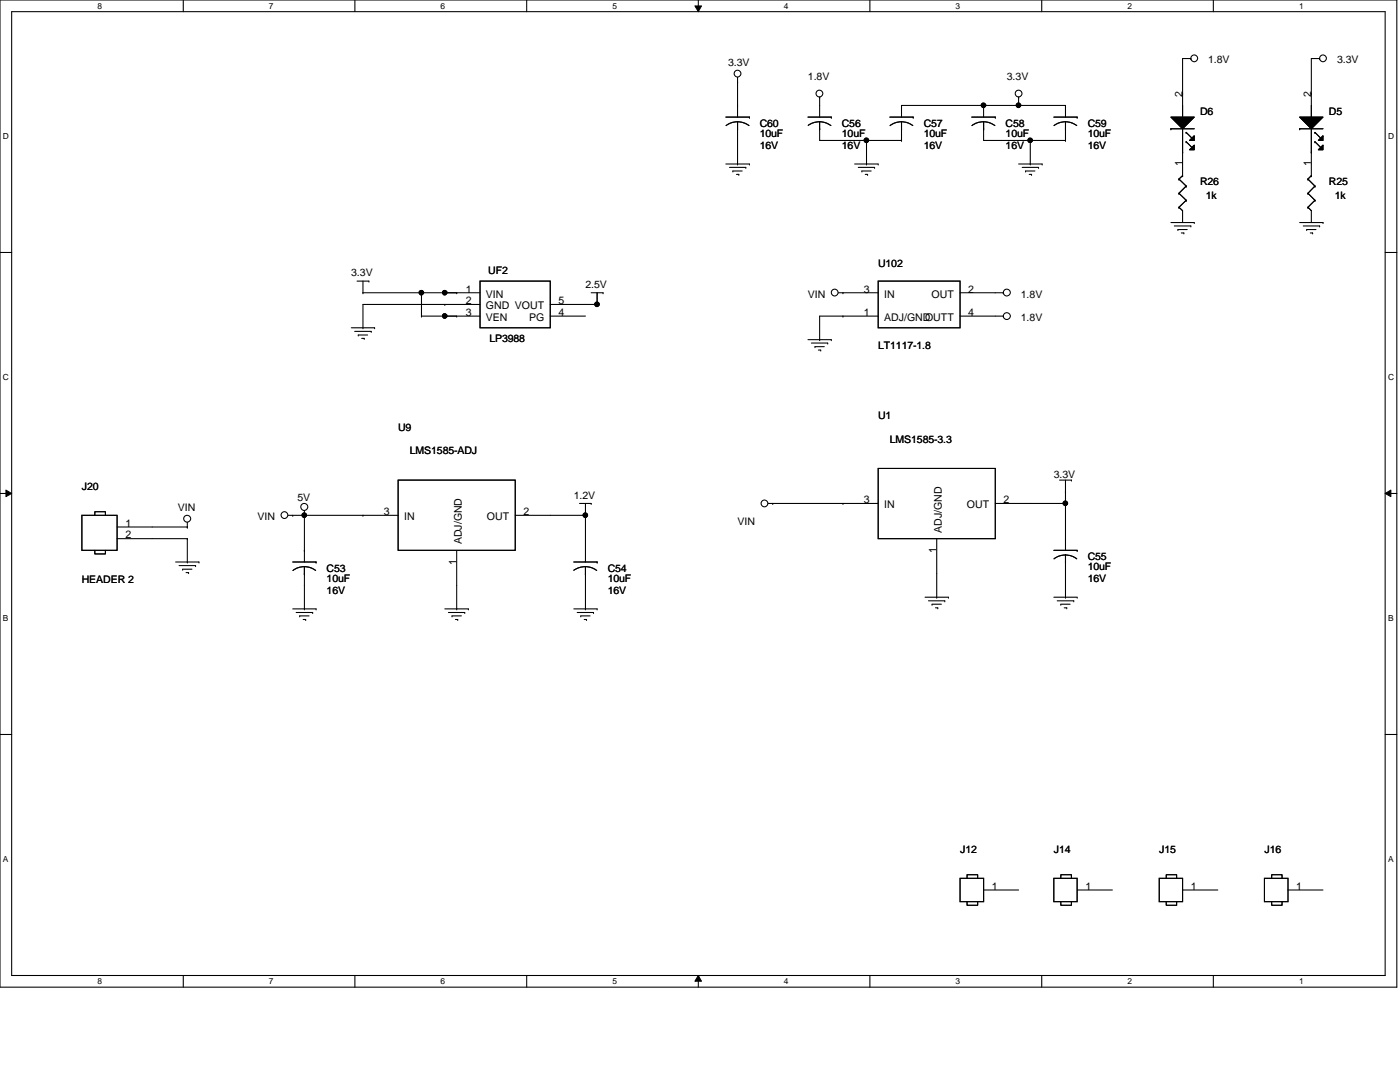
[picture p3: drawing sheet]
<svg xmlns="http://www.w3.org/2000/svg" width="279mm" height="216mm" viewBox="0 0 279 216" stroke-linecap="round" stroke-linejoin="round" font-family="sans-serif">
<path d="M0 0h278.8v197h-278.8zM2.3 2.3h274.1v192.3h-274.1z" fill="none" stroke="#000" stroke-width=".21"/>
<g fill="#fff">
<path d="M19.4 .3h1v1.8h-1z"/>
<path d="M19.4 194.9h1v1.9h-1z"/>
</g>
<path d="M36.6 0v2.3M36.6 194.6v2.4" fill="none" stroke="#000" stroke-width=".21"/>
<g fill="#fff">
<path d="M53.7 .3h.9v1.8h-.9z"/>
<path d="M53.7 194.9h.9v1.9h-.9z"/>
</g>
<path d="M70.8 0v2.3M70.8 194.6v2.4" fill="none" stroke="#000" stroke-width=".21"/>
<g fill="#fff">
<path d="M87.9 .3h1v1.8h-1z"/>
<path d="M87.9 194.9h1v1.9h-1z"/>
</g>
<path d="M105.1 0v2.3M105.1 194.6v2.4" fill="none" stroke="#000" stroke-width=".21"/>
<g fill="#fff">
<path d="M122.2 .3h.9v1.8h-.9z"/>
<path d="M122.2 194.9h.9v1.9h-.9z"/>
</g>
<path d="M139.4 0v2.3M139.4 194.6v2.4" fill="none" stroke="#000" stroke-width=".21"/>
<path d="M138.7 1.2h1.3l-.6 1.1zM139.4 194.6l.6 1.2h-1.3z" fill="#000"/>
<path d="M138.7 1.2h1.3l-.6 1.1zM139.4 194.6l.6 1.2h-1.3z" fill="none" stroke="#000" stroke-width=".2"/>
<g fill="#fff">
<path d="M156.5 .3h.9v1.8h-.9z"/>
<path d="M156.5 194.9h.9v1.9h-.9z"/>
</g>
<path d="M173.6 0v2.3M173.6 194.6v2.4" fill="none" stroke="#000" stroke-width=".21"/>
<g fill="#fff">
<path d="M190.7 .3h.9v1.8h-.9z"/>
<path d="M190.7 194.9h.9v1.9h-.9z"/>
</g>
<path d="M207.9 0v2.3M207.9 194.6v2.4" fill="none" stroke="#000" stroke-width=".21"/>
<g fill="#fff">
<path d="M225 .3h.9v1.8h-.9z"/>
<path d="M225 194.9h.9v1.9h-.9z"/>
</g>
<path d="M242.1 0v2.3M242.1 194.6v2.4" fill="none" stroke="#000" stroke-width=".21"/>
<g fill="#fff">
<path d="M259.2 .3h1v1.8h-1z"/>
<path d="M259.2 194.9h1v1.9h-1z"/>
<path d="M.6 26.3h1.2v1.9h-1.2z"/>
<path d="M277 26.3h1.2v1.9h-1.2z"/>
<path d="M.6 74.4h1.2v1.8h-1.2z"/>
<path d="M277 74.4h1.2v1.8h-1.2z"/>
</g>
<path d="M0 50.4h2.3M276.4 50.4h2.4" fill="none" stroke="#000" stroke-width=".21"/>
<g fill="#fff">
<path d="M.6 122.5h1.1v1.8h-1.1z"/>
<path d="M277 122.5h1.1v1.8h-1.1z"/>
</g>
<path d="M0 98.5h2.3M276.4 98.5h2.4" fill="none" stroke="#000" stroke-width=".21"/>
<path d="M1.2 97.8l1.1 .7-1.1 .6zM276.4 98.5l1.2-.7v1.3z" fill="#000"/>
<path d="M1.2 97.8l1.1 .7-1.1 .6zM276.4 98.5l1.2-.7v1.3z" fill="none" stroke="#000" stroke-width=".2"/>
<g fill="#fff">
<path d="M.6 170.6h1.1v1.8h-1.1z"/>
<path d="M277 170.6h1.1v1.8h-1.1z"/>
</g>
<g fill="none" stroke="#000" stroke-width=".21">
<path d="M147.2 16.3h.1M147.2 15.4v8M163.6 19.4h.1M163.6 19.4v4M203.3 19.4h.1M203.3 19.4v1.6M236 18.7h.1M237.7 11.7h.1M237.7 11.7h-1.7v11.7M261.7 18.7h.1M263.4 11.7h.1M263.4 11.7h-1.7v11.7"/>
<path d="M144.9 32.7h4.7M144.9 23.4h4.7M145.6 33.4h3.2M146.3 34.1h.1M146.3 34.1h1.8M147 34.8h.4M147.2 32.7h.1M147.2 21h.1M147.2 25.7h.1M147.2 24.3l1.4 .3 .9 .5M147.2 24.3l-1.5 .3-.8 .5M147.2 24.3v8.4"/>
<path d="M147.4 34.8h.1M148.8 33.4h.1M149.6 32.7h.1M149.6 23.4h.1M161.2 23.4h4.7M163.6 25.7h.1M163.6 24.3l1.4 .3 .8 .5M163.6 24.3l-1 .1-1.3 .6M163.6 24.3v3.7h16.3M165.9 23.4h.1M170.6 32.7h4.7M171.3 33.4h3.2"/>
<path d="M172 34.1h.1M172 34.1h1.9M172.7 34.8h.4M172.9 28h.1M172.9 32.7h.1M172.9 28v4.7M173.1 34.8h.1M174.5 33.4h.1M175.3 32.7h.1M177.6 23.4h4.6M179.9 28h.1M179.9 21h.1"/>
<path d="M179.9 25.7h.1M179.9 24.3l1.4 .3 .9 .5M179.9 24.3l-1.4 .3-.9 .5M179.9 21h32.7M179.9 21v2.4M179.9 24.3v3.7M182.2 23.4h.1M193.9 23.4h4.7M196.3 25.7h.1M196.3 24.3l1.4 .3 .8 .5M196.3 24.3l-1 .1-1.3 .7M196.3 24.3v3.7h16.3"/>
<path d="M196.3 21v2.4M198.6 23.4h.1M203.3 21h.1M203.3 32.7h4.7M204 33.4h3.3M204.7 34.1h.1M204.7 34.1h1.8M205.4 34.8h.5M205.6 28h.1M205.6 32.7h.1M205.6 28v4.7M205.9 34.8h.1"/>
<path d="M207.3 33.4h.1M208 32.7h.1M210.3 23.4h4.7M212.6 21h.1M212.6 28h.1M212.6 25.7h.1M212.6 24.3l1.4 .3 .9 .5M212.6 24.3l-1 .1-1.2 .7M212.6 21v2.4M212.6 24.3v3.7M215 23.4h.1M233.7 23.4h4.6l-2.3 2.3z"/>
<path d="M233.7 25.7h.1M233.7 25.7h4.6M235.3 38.6h.1M235.3 35.7h.1M235.3 38.6l1.4 1.4M235.3 35.7l1.4 1.4M236 23.4h.1M236 30.4h.1M236 35.1h.1M236 25.7v9.4M236 35.1l-.7 .6M236.7 26.4h.1"/>
<path d="M236.7 28.3h.1M236.7 40h.1M236.7 37.1h.1M236.7 26.4l1.2 1.2M236.7 28.3l1.2 1.1M236.7 40l-1.4 1.4M236.7 37.1l-1.4 1.5M237.4 29.9l.9-.9v.9zM238.3 27.1v.9h-.9zM259.4 23.4h4.6l-2.3 2.3zM259.4 25.7h.1M259.4 25.7h4.6"/>
<path d="M261 38.6h.1M261 35.7h.1M261 38.6l1.4 1.4M261 35.7l1.4 1.4M261.7 35.1h.1M261.7 23.4h.1M261.7 30.4h.1M261.7 25.7v9.4M261.7 35.1l-.7 .6M262.4 40h.1M262.4 37.1h.1M262.4 26.4h.1"/>
<path d="M262.4 28.3h.1M262.4 40l-1.4 1.4M262.4 37.1l-1.4 1.5M262.4 26.4l1.2 1.2M262.4 28.3l1.2 1.1M263.1 29.9l.9-.9v.9zM264 27.1v.9h-.9zM71.2 56.1h2.4M72.4 58.4h.1M72.4 58.4h23.4M72.4 56.1v2.3M73.6 56.1h.1"/>
<path d="M84.1 58.4h.1M84.1 58.4v4.7M88.8 58.4h.1M91.1 58.4h.1M95.8 56.1h14v9.3h-14zM118 58.4h2.4M119.2 58.4v2.3M120.4 58.4h.1M167.3 58.4h8M168.2 58.4h.1M175.3 56.1h16.3v9.3h-16.3zM191.6 58.4h8.6"/>
<path d="M200.2 58.4h.1M233.7 44.4h4.6M234.4 45.1h3.3M235.1 45.8h.1M235.1 45.8h1.8M235.3 41.4h.1M235.3 41.4l.7 .6v2.4M235.8 46.5h.5M236.3 46.5h.1M237.7 45.1h.1M238.3 44.4h.1M259.4 44.4h4.6"/>
<path d="M260.1 45.1h3.3M260.8 45.8h.1M260.8 45.8h1.8M261 41.4h.1M261 41.4l.7 .6v2.4M261.5 46.5h.5M262 46.5h.1M263.4 45.1h.1M264 44.4h.1M70.1 65.4h4.7M70.8 66.1h3.3M71.5 66.8h.1"/>
<path d="M71.5 66.8h1.9M72.2 67.5h.5M72.4 65.4h.1M72.7 67.5h.1M74.1 66.1h.1M74.8 65.4h.1M84.1 63.1h.1M84.1 63.1h11.7M88.8 60.7h.1M88.8 63.1h.1M91.1 63.1h.1M95.8 60.7h-23.4v4.7"/>
<path d="M109.8 63.1h7M109.8 60.7h9.4M119.2 60.7h.1M161.2 67.8h4.7M161.9 68.5h3.3M162.6 69.2h.1M162.6 69.2h1.9M163.3 69.8h.5M163.6 67.8h.1M163.8 69.8h.1M165.2 68.5h.1M165.9 67.8h.1"/>
<path d="M168.2 63.1h.1M175.3 63.1h-11.7v4.7M191.6 63.1h8.6M200.2 63.1h.1M79.5 95.8h23.3v14h-23.3zM175.3 93.5h23.3v14h-23.3zM211.5 95.8h2.3M212.6 98.1h.1M212.6 95.8v14M213.8 95.8h.1M16.3 102.8h7.1v7h-7.1zM18.9 102.8v-.7h2.1v.7"/>
<path d="M18.9 109.8v.7h2.1v-.7M23.4 107.5h14M23.4 105.2h14M35.1 112.1h4.6M35.7 112.9h3.3M36.4 113.6h.1M36.4 113.6h1.9M37.1 114.3h.5M37.4 112.1h.1M37.4 107.5h.1M37.4 105.2h.1M37.4 104.2v1"/>
<path d="M37.4 107.5v4.6M37.6 114.3h.1M39 112.9h.1M39.7 112.1h.1M57.5 102.8h22M58.4 102.8h.1M58.4 112.1h4.7M60.7 102.8h.1M60.7 109.8h.1M60.7 114.5h.1M60.7 113.1l1.5 .2 .8 .5M60.7 113.1l-.9 .1-1.3 .6"/>
<path d="M60.7 101.9v10.2M60.7 113.1v8.4M63.1 112.1h.1M72.4 102.8h.1M91.1 109.8v11.7M102.8 102.8h14M114.5 112.1h4.7M115.7 100.5h2.3M116.8 102.8h.1M116.8 114.5h.1M116.8 113.1l1.5 .2 .8 .5M116.8 113.1l-1 .1-1.3 .6"/>
<path d="M116.8 100.5v11.6M116.8 113.1v8.4M118 100.5h.1M119.2 112.1h.1M153.3 100.5h22M154.2 100.5h.1M168.2 100.5h.1M184.6 119.2h4.7M185.3 119.9h3.3M186.9 119.2h.1M186.9 107.5v11.7M188.6 119.9h.1"/>
<path d="M189.3 119.2h.1M198.6 100.5h14M210.3 119.2h4.7M210.3 109.8h4.7M211 119.9h3.3M212.6 119.2h.1M212.6 107.5h.1M212.6 100.5h.1M212.6 112.1h.1M212.6 110.7l1.5 .3 .8 .5M212.6 110.7l-1 .2-1.2 .6M212.6 110.7v8.5"/>
<path d="M214.3 119.9h.1M215 119.2h.1M215 109.8h.1M58.4 121.5h4.7M59.1 122.2h3.3M59.8 122.9h.1M59.8 122.9h1.9M60.5 123.6h.5M60.7 121.5h.1M61 123.6h.1M62.4 122.2h.1M63.1 121.5h.1"/>
<path d="M88.8 121.5h4.7M89.5 122.2h3.3M90.2 122.9h.1M90.2 122.9h1.9M90.9 123.6h.5M91.1 121.5h.1M91.4 123.6h.1M92.8 122.2h.1M93.5 121.5h.1M114.5 121.5h4.7M115.2 122.2h3.2M115.9 122.9h.1"/>
<path d="M115.9 122.9h1.9M116.6 123.6h.5M116.8 121.5h.1M117.1 123.6h.1M118.4 122.2h.1M119.2 121.5h.1M186 120.6h.1M186 120.6h1.9M186.7 121.3h.5M187.2 121.3h.1M211.7 120.6h.1M211.7 120.6h1.9"/>
<path d="M212.4 121.3h.5M212.9 121.3h.1M0 146.6h2.3M276.4 146.6h2.4M191.6 175.3h4.7v4.6h-4.7zM193 175.3v-.8h2.1v.8M193 179.9v.7h2.1v-.7M196.3 177.6h7M210.3 175.3h4.7v4.6h-4.7zM211.7 175.3v-.8h2.1v.8M211.7 179.9v.7h2.1v-.7M215 177.6h7"/>
<path d="M231.4 175.3h4.6v4.6h-4.6zM232.7 175.3v-.8h2.1v.8M232.7 179.9v.7h2.1v-.7M236 177.6h7M252.3 175.3h4.7v4.6h-4.7zM253.8 175.3v-.8h2.1v.8M253.8 179.9v.7h2.1v-.7M257 177.6h7"/>
<circle cx="147.2" cy="14.7" r=".68"/>
<circle cx="163.5" cy="18.7" r=".68"/>
<circle cx="203.3" cy="18.7" r=".68"/>
<circle cx="238.3" cy="11.6" r=".68"/>
<circle cx="264" cy="11.6" r=".68"/>
<circle cx="172.9" cy="28" r=".45"/>
<circle cx="196.3" cy="21" r=".45"/>
<circle cx="203.3" cy="21" r=".45"/>
<circle cx="205.6" cy="28" r=".45"/>
<circle cx="84.1" cy="58.4" r=".45"/>
<circle cx="88.7" cy="58.4" r=".45"/>
<circle cx="166.6" cy="58.4" r=".68"/>
<circle cx="200.9" cy="58.4" r=".69"/>
<circle cx="88.7" cy="63.1" r=".45"/>
<circle cx="119.1" cy="60.7" r=".45"/>
<circle cx="200.9" cy="63.1" r=".69"/>
<circle cx="37.4" cy="103.5" r=".69"/>
<circle cx="56.8" cy="102.8" r=".68"/>
<circle cx="60.7" cy="102.8" r=".45"/>
<circle cx="60.7" cy="101.1" r=".7"/>
<circle cx="116.8" cy="102.8" r=".45"/>
<circle cx="152.6" cy="100.5" r=".68"/>
<circle cx="212.6" cy="100.4" r=".45"/>
</g>
<g fill="#000">
<path d="M233.7 23.4h4.6l-2.3 2.3zM238.3 27.1v.9h-.9zM237.4 29.9l.9-.9v.9zM259.4 23.4h4.6l-2.3 2.3zM264 27.1v.9h-.9zM263.1 29.9l.9-.9v.9z"/>
<circle cx="172.9" cy="28" r=".45"/>
<circle cx="196.3" cy="21" r=".45"/>
<circle cx="203.3" cy="21" r=".45"/>
<circle cx="205.6" cy="28" r=".45"/>
<circle cx="84.1" cy="58.4" r=".45"/>
<circle cx="88.7" cy="58.4" r=".45"/>
<circle cx="88.7" cy="63.1" r=".45"/>
<circle cx="119.1" cy="60.7" r=".45"/>
<circle cx="60.7" cy="102.8" r=".45"/>
<circle cx="116.8" cy="102.8" r=".45"/>
<circle cx="212.6" cy="100.4" r=".45"/>
</g>
<g font-size="2.1">
<text x="145.3" y="13.1">3.3V</text>
<text x="161.2" y="15.9">1.8V</text>
<text x="201" y="15.9">3.3V</text>
<text x="241.1" y="12.7">1.8V</text>
<text x="266.9" y="12.7">3.3V</text>
<text x="236" y="19.4" transform="rotate(-90 236 19.4)">2</text>
<text x="239.5" y="22.9">D6</text>
<text x="261.7" y="19.4" transform="rotate(-90 261.7 19.4)">2</text>
<text x="265.2" y="22.9">D5</text>
<text x="151.6" y="25.3">C60</text>
<text x="151.6" y="27.3">10uF</text>
<text x="151.6" y="29.7">16V</text>
<text x="168" y="25.3">C56</text>
<text x="168" y="27.3">10uF</text>
<text x="168" y="29.7">16V</text>
<text x="184.4" y="25.3">C57</text>
<text x="184.4" y="27.3">10uF</text>
<text x="184.4" y="29.7">16V</text>
<text x="200.7" y="25.3">C58</text>
<text x="200.7" y="27.3">10uF</text>
<text x="200.7" y="29.7">16V</text>
<text x="217.1" y="25.3">C59</text>
<text x="217.1" y="27.3">10uF</text>
<text x="217.1" y="29.7">16V</text>
<text x="236" y="33.2" transform="rotate(-90 236 33.2)">1</text>
<text x="261.7" y="33.2" transform="rotate(-90 261.7 33.2)">1</text>
<text x="239.5" y="37">R26</text>
<text x="240.7" y="39.8">1k</text>
<text x="265.2" y="37">R25</text>
<text x="266.4" y="39.8">1k</text>
<text x="175.3" y="53.3">U102</text>
<text x="70.1" y="55.2">3.3V</text>
<text x="93" y="58.4">1</text>
<text x="97" y="59.4">VIN</text>
<text x="97.5" y="54.7">UF2</text>
<text x="116.8" y="57.5">2.5V</text>
<text x="161.2" y="59.4">VIN</text>
<text x="172.4" y="58.4">3</text>
<text x="176.4" y="59.4">IN</text>
<text x="185.9" y="59.4">OUT</text>
<text x="193.3" y="58.4">2</text>
<text x="203.8" y="59.4">1.8V</text>
<text x="93" y="60.7">2</text>
<text x="93" y="63">3</text>
<text x="97" y="61.7">GND VOUT</text>
<text x="97" y="64.1">VEN</text>
<text x="105.6" y="64.1">PG</text>
<text x="111.5" y="63">4</text>
<text x="111.5" y="60.7">5</text>
<text x="172.4" y="63">1</text>
<text x="176.4" y="64.1">ADJ/GND</text>
<text x="184.6" y="64.1">OUTT</text>
<text x="193.3" y="63">4</text>
<text x="203.8" y="64.1">1.8V</text>
<text x="97.7" y="68.2">LP3988</text>
<text x="175.3" y="69.7">LT1117-1.8</text>
<text x="175.3" y="83.7">U1</text>
<text x="79.5" y="86">U9</text>
<text x="177.6" y="88.3">LMS1585-3.3</text>
<text x="81.8" y="90.7">LMS1585-ADJ</text>
<text x="210.3" y="95.4">3.3V</text>
<text x="16.3" y="97.7">J20</text>
<text x="35.5" y="101.9">VIN</text>
<text x="59.4" y="100">5V</text>
<text x="114.5" y="99.6">1.2V</text>
<text x="172.4" y="100.4">3</text>
<text x="176.4" y="101.4">IN</text>
<text x="193" y="101.4">OUT</text>
<text x="200.3" y="100.4">2</text>
<text x="25" y="105.1">1</text>
<text x="25" y="107.4">2</text>
<text x="51.4" y="103.8">VIN</text>
<text x="76.6" y="102.8">3</text>
<text x="80.6" y="103.8">IN</text>
<text x="97.2" y="103.8">OUT</text>
<text x="104.5" y="102.8">2</text>
<text x="147.2" y="104.7">VIN</text>
<text x="188" y="106.3" transform="rotate(-90 188 106.3)">ADJ/GND</text>
<text x="91.1" y="112.6" transform="rotate(-90 91.1 112.6)">1</text>
<text x="92.2" y="108.6" transform="rotate(-90 92.2 108.6)">ADJ/GND</text>
<text x="186.9" y="110.3" transform="rotate(-90 186.9 110.3)">1</text>
<text x="217.1" y="111.7">C55</text>
<text x="217.1" y="113.8">10uF</text>
<text x="16.3" y="116.4">HEADER 2</text>
<text x="65.2" y="114">C53</text>
<text x="65.2" y="116.2">10uF</text>
<text x="65.2" y="118.5">16V</text>
<text x="121.3" y="114">C54</text>
<text x="121.3" y="116.2">10uF</text>
<text x="121.3" y="118.5">16V</text>
<text x="217.1" y="116.2">16V</text>
<text x="191.6" y="170.1">J12</text>
<text x="210.3" y="170.1">J14</text>
<text x="231.4" y="170.1">J15</text>
<text x="252.3" y="170.1">J16</text>
<text x="198" y="177.5">1</text>
<text x="216.6" y="177.5">1</text>
<text x="237.7" y="177.5">1</text>
<text x="258.7" y="177.5">1</text>
</g>
<g font-size="1.7">
<text x="19.4" y="1.7">8</text>
<text x="53.7" y="1.7">7</text>
<text x="87.9" y="1.7">6</text>
<text x="122.2" y="1.7">5</text>
<text x="156.5" y="1.7">4</text>
<text x="190.7" y="1.7">3</text>
<text x="225" y="1.7">2</text>
<text x="259.2" y="1.7">1</text>
<text x=".6" y="27.8">D</text>
<text x="277" y="27.8">D</text>
<text x=".6" y="75.9">C</text>
<text x="277" y="75.9">C</text>
<text x=".6" y="124">B</text>
<text x="277" y="124">B</text>
<text x=".6" y="172">A</text>
<text x="277" y="172">A</text>
<text x="19.4" y="196.4">8</text>
<text x="53.7" y="196.4">7</text>
<text x="87.9" y="196.4">6</text>
<text x="122.2" y="196.4">5</text>
<text x="156.5" y="196.4">4</text>
<text x="190.7" y="196.4">3</text>
<text x="225" y="196.4">2</text>
<text x="259.2" y="196.4">1</text>
</g>
</svg>
